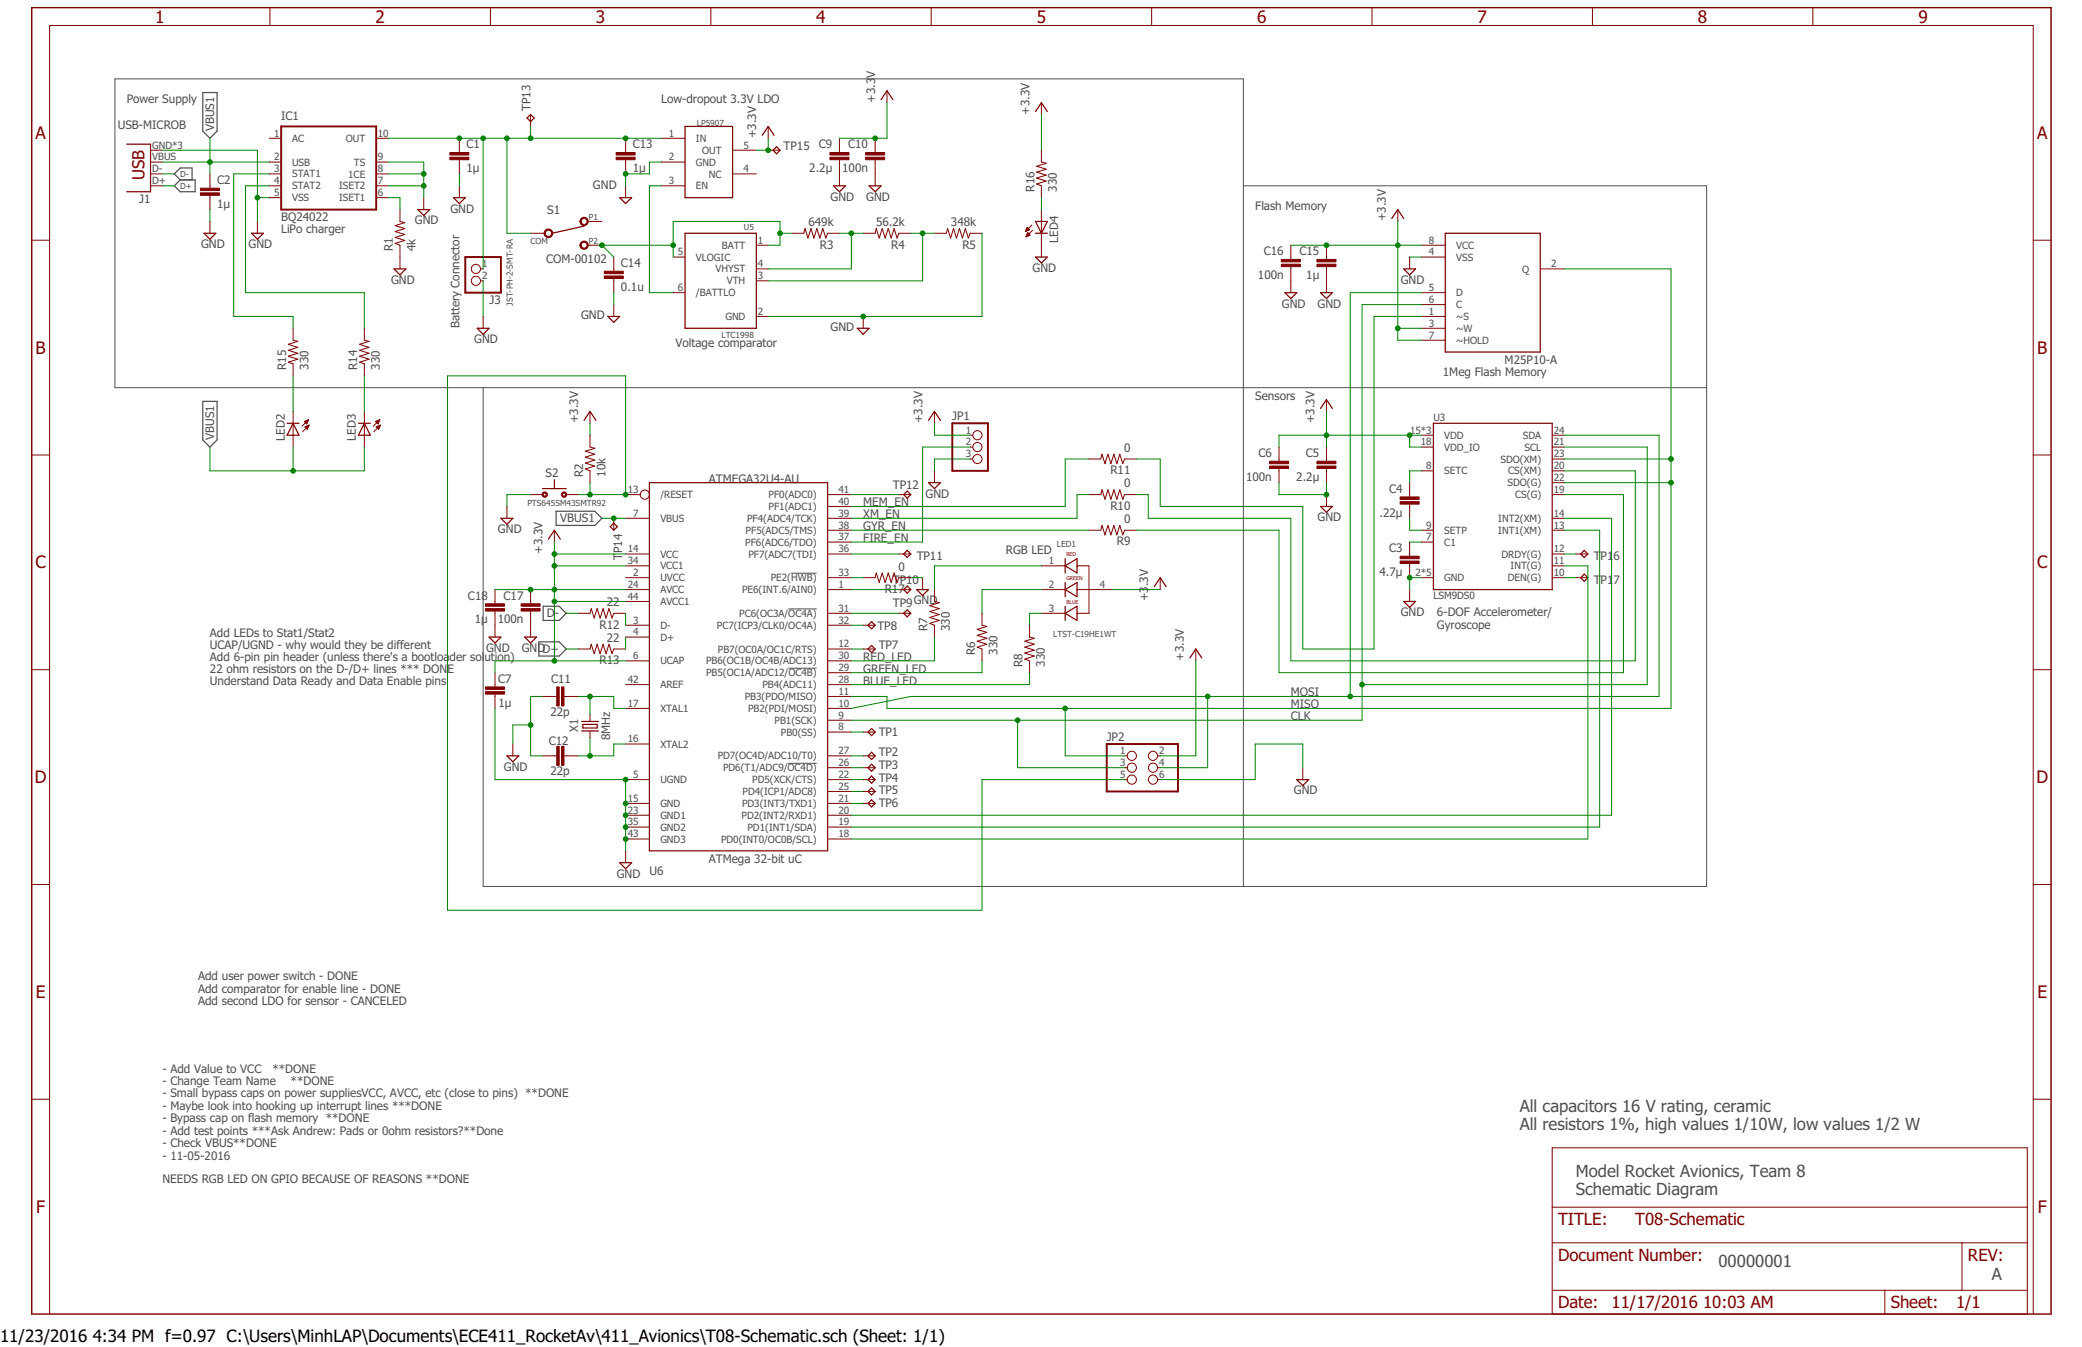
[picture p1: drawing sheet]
<svg xmlns="http://www.w3.org/2000/svg" width="432mm" height="279mm" viewBox="0 0 432 279" stroke-linecap="round" stroke-linejoin="round" font-family="sans-serif">
<path d="M257.9 38.5h96v145.4h-253.7v-103.5M353.9 80.4h-330.1v-64h234.1v167.5M164.1 118.9h5.3M163.5 126.3h5.9M163.5 138.6h5.9M163.3 158.3h6.1" fill="none" stroke="#505050" stroke-width=".21"/>
<path d="M42.1 19.2h2.9v8l-1.5 1.5-1.4-1.5zM37.4 37.3l-1.2-1.2 1.2-1.3h2.4v2.5M37.4 37.3h3.1v2.5h-3.1l-1.2-1.3zM42.1 83.2h2.9v8l-1.5 1.5-1.4-1.5zM115.3 106h8.1l1.4 1.5-1.4 1.5h-8.1zM111.8 133.1h4.2l1.4 1.5-1.4 1.5h-4.2zM112.6 125.8h3.4l1.4 1.4-1.4 1.5h-3.4z" fill="none" stroke="#505050" stroke-width=".25"/>
<g fill="none" stroke="#800000" stroke-width=".21">
<path d="M56 1.6v3.7M101.7 1.6v3.7M147.4 1.6v3.7M184 18.8v2.5M193.1 1.6v3.7M238.8 1.6v3.7M284.5 1.6v3.7M330.3 1.6v3.7M376 1.6v3.7M31.2 33.6h2.5M31.2 36.1h2.5M31.2 38.5h2.5"/>
<path d="M31.2 31.2h2.5M43.5 36.1v2.9M55.9 28.7h2.4M55.9 33.6h2.4M55.9 36.1h2.4M55.9 38.5h2.4M78 28.7h2.5M78 33.6h2.5M78 36.1h2.5M78 38.5h2.5M95.3 28.7v2.9M95.3 33.1v3"/>
<path d="M95.3 38.5v2.5M110 23.7v2.5M129.8 28.7v2.9M129.8 33.1v3M129.8 38.5v2.5M137.2 28.7h4.9M137.2 33.6h4.9M137.2 38.5h4.9M151.9 36.1h5M151.9 31.2h5M159.3 31.2h2.5M159.3 26.2v2.5"/>
<path d="M174.1 28.7v2.9M174.1 33.1v5.4M181.5 28.7v2.9M181.5 33.1v5.4M216 21.3v2.4M216 31.2v2.4l1 .3-2 .6 2 .6-2 .6 2 .6-2 .6 2 .6-2 .7 1 .3v2.5M6.6 49.8h3.7M43.5 40.5v3M43.5 45.9v2.5M53.4 45.9v2.5M55.9 41h2.4M78 41h2.5"/>
<path d="M83 43.5v2.4l.9 .3-1.9 .6 1.9 .6-1.9 .6 1.9 .6-1.9 .7 1.9 .6-1.9 .6 1 .4v4.9M87.9 41v2.5M99.7 55.8h.5M99.7 58.3h.5M110 48.4h3M121.9 50.9h2.9M121.9 45.9h2.9M127.3 53.3v3M127.3 57.8v2.9M139.6 53.3h2.5M156.9 50.9h2.4M156.9 55.8h2.4"/>
<path d="M156.9 58.3h2.4M164.3 48.4h2.4l.3-1 .6 2 .6-2 .6 2 .6-2 .6 2 .6-2 .7 2 .3-1h2.5M179 48.4h2.5l.2-1 .7 2 .6-2 .6 2 .6-2 .6 2 .6-2 .7 2 .3-1h2.5M193.8 48.4h2.5l.2-1 .6 2 .7-2 .6 2 .6-2 .6 2 .6-2 .6 2 .4-1h2.5M212.7 48h.1M212.7 47.9h.3M212.8 47.8h.5M212.8 47.6h.7M212.8 49h.2M212.9 47.5h.5M212.9 48.9h.4M212.9 47.4h.4"/>
<path d="M212.9 48.8h.6M213 47.3h.2M213 48.7h.6M213 47.2l-.3 .8M213 47.2l.5 .4M213 47.2h.1M213 48.6h.5M213.1 48.5h.2M213.1 48.3h.1M213.1 48.3l.5 .5-.8 .3zM213.5 47.6l-.8 .4M214 46.7l-1.3 1.3"/>
<path d="M214.1 47.8l-1.3 1.3M216 43.5v9.8M267.7 50.9v2.9M267.7 55.3v5.4M275.1 50.9v2.9M275.1 55.3v5.4M289.9 43.5v2.4M292.4 53.3v2.5M294.8 50.9h4.9M294.8 53.3h4.9M319.4 55.8h5M421.7 49.8h3.7"/>
<path d="M60.8 68.1v2.5l1 .2-2 .6 2 .7-2 .6 2 .6-2 .6 2 .6-2 .6 1 .4v2.5M75.6 68.1v2.5l.9 .2-1.9 .6 1.9 .7-1.9 .6 1.9 .6-1.9 .6 1.9 .6-1.9 .6 1 .4v2.5M100.2 65.6v2.5M127.3 63.2v2.4M139.6 60.7h2.5M156.9 65.6h2.4M179 65.6v2.5M294.8 65.6h4.9M294.8 63.2h4.9M294.8 60.7h4.9M294.8 68.1h4.9M294.8 70.6h4.9"/>
<path d="M6.6 94.4h3.7M60.8 85.3v7.4M63.1 87.5h.7M63.2 88.5l.9-.3-.4 .8zM63.2 87.6h.6M63.3 88.6h.6M63.4 88.5h.6M63.4 87.3h.5M63.4 87.7h.3M63.4 88.7h.5M63.5 87.8h.2M63.5 88.9h.3"/>
<path d="M63.6 87.9h.1M63.6 88.4h.4M63.6 87.2h.3M63.7 89h.1M63.9 87.1h.1M63.9 88.3h.2M64 87.1l-1.4 1.3M64 87.1l-.4 .8M64 87.1l-.9 .3 .5 .5M64.1 88.2l-1.3 1.3M75.6 85.3v7.4M77.9 87.5h.7"/>
<path d="M78 88.5l.9-.3-.4 .8zM78 87.6h.5M78.1 88.6h.6M78.1 88.5h.6M78.1 87.3h.6M78.1 87.7h.4M78.2 88.7h.5M78.3 87.8h.1M78.3 88.9h.3M78.4 87.9h.1M78.4 88.4h.4M78.4 87.2h.3"/>
<path d="M78.4 89h.1M78.7 88.3h.1M78.7 87.1h.1M78.8 87.1l-1.4 1.3M78.8 87.1l-.4 .8M78.8 87.1l-.9 .3 .5 .5M78.9 88.2l-1.4 1.3M122.4 85.3v2.5M122.4 90.3v2.4l1 .3-2 .6 2 .6-2 .6 2 .6-2 .7 2 .6-2 .6 1 .4v2.4M193.8 85.3v2.5M193.8 97.7v2.4M201.2 90.3h.5"/>
<path d="M201.2 92.7h.5M201.2 95.2h.5M225.8 95.2h2.5l.3-1 .6 2 .6-2 .6 2 .6-2 .6 2 .6-2 .7 2 .3-1h2.5M265.3 92.7v3M265.3 97.2v2.9M275.1 82.9v2.4M275.1 92.7v3M275.1 97.2v2.9M294.8 97.7h2.5M294.8 90.3h2.5M294.8 92.7h2.5M321.9 97.7h2.5"/>
<path d="M321.9 90.3h2.5M321.9 92.7h2.5M321.9 95.2h2.5M421.7 94.4h3.7M105.1 105.1v2.4M110 102.6h2.5M115 110v2.4M117.4 102.6h2.5M127.3 107.5v2.5M129.8 119.8h4.9M129.8 117.4h4.9M129.8 114.9h4.9"/>
<path d="M129.8 107.5h4.9M129.8 102.6h3M171.6 119.8h5M171.6 112.4h5M171.6 110h5M171.6 114.9h5M171.6 107.5h5M171.6 102.6h5M171.6 105.1h5M179 119.8h2.5l.2-.9 .7 1.9 .6-1.9 .6 1.9 .6-1.9 .6 1.9 .6-1.9 .7 1.9 .3-1h2.5M186.4 114.9h2.5M186.4 102.6h2.5"/>
<path d="M191.3 119.8v2.5M216 117.4h4.9M223.4 117.4h2.4v9.8h-2.4M225.8 110h2.5l.3-1 .6 2 .6-2 .6 2 .6-2 .6 2 .6-2 .7 2 .3-1h2.5M225.8 102.6h2.5l.3-1 .6 2 .6-2 .6 2 .6-2 .6 2 .6-2 .7 2 .3-1h2.5M240.6 119.8v2.5M275.1 102.6v2.5M292.4 100.1v3M292.4 104.6v2.9M292.4 112.4v3M292.4 116.9v2.9M294.8 119.8h2.5"/>
<path d="M294.8 112.4h2.5M294.8 110h2.5M321.9 119.8h2.5M321.9 110h2.5M321.9 117.4h2.5M321.9 114.9h2.5M321.9 107.5h2.5M321.9 102.6h2.5M321.9 100.1h2.5M326.8 119.8h2.5M326.8 114.9h2.5M6.6 138.9h3.7"/>
<path d="M102.7 122.3v2.9M102.7 126.7v5.4M102.7 139.5v3M110 122.3v2.9M110 126.7v5.4M119.9 127.2h2.5l.2-1 .6 2 .6-2 .7 2 .6-2 .6 2 .6-2 .6 2 .4-1h2.5M119.9 134.6h2.5l.2-1 .6 2 .6-2 .7 2 .6-2 .6 2 .6-2 .6 2 .4-1h2.5M129.8 129.7h4.9M129.8 122.3h4.9M129.8 137.1h4.9M129.8 132.1h4.9M129.8 124.8h4.9"/>
<path d="M171.6 129.7h5M171.6 122.3h5M171.6 127.2h5M171.6 137.1h5M171.6 139.5h5M171.6 134.6h5M179 129.7h2.5M179 134.6h2.5M186.4 122.3h2.5M186.4 127.2h2.5M193.8 122.3v2.5l1 .2-2 .6 2 .6-2 .7 2 .6-2 .6 2 .6-2 .6 1 .4v2.4M203.7 127.2v2.5l1 .2-2 .7 2 .6-2 .6 2 .6-2 .6 2 .6-2 .6 1 .4v2.5"/>
<path d="M213.5 129.7v2.4l1 .3-2 .6 2 .6-2 .6 2 .7-2 .6 2 .6-2 .6 1 .4v2.4M216 122.3h4.9M216 127.2h4.9M223.4 122.3h7.4M248 134.6v2.5M292.4 122.3v2.5M421.7 138.9h3.7M102.7 144v2.9M106.4 154.3v2.5M112.5 144.5h3M112.5 156.8h3M116.9 144.5h3"/>
<path d="M116.9 156.8h3M122.4 148.2v1.4M122.4 151.6v1.5M129.8 154.3h4.9M129.8 146.9h4.9M129.8 142h4.9M171.6 146.9h5M171.6 144.5h5M171.6 149.4h5M171.6 151.8h5M171.6 156.8h5M171.6 159.2h5"/>
<path d="M171.6 142h5M179 151.8h2.5M179 156.8h2.5M179 159.2h2.5M233.2 156.8h.6M233.2 159.2h.6M240.1 156.8h.5M240.1 159.2h.5M270.2 159.2v2.5M129.8 176.5v2.4M129.8 166.6h4.9M129.8 161.7h4.9"/>
<path d="M129.8 169.1h4.9M129.8 171.6h4.9M129.8 174h4.9M171.6 166.6h5M171.6 161.7h5M171.6 164.2h5M171.6 169.1h5M171.6 171.6h5M171.6 174h5M179 166.6h2.5M179 161.7h2.5M179 164.2h2.5"/>
<path d="M233.2 161.7h.6M240.1 161.7h.5M6.6 183.5h3.7M421.7 183.5h3.7M6.6 228h3.7M321.9 238.1h98.6v34.5h-98.6zM421.7 228h3.7M321.9 257.8h98.6M321.9 250.4h98.6M406.9 257.8v9.8M10.3 272.6v-267.3h411.4v267.3M321.9 267.6h98.6"/>
<path d="M390.9 267.6v5"/>
<circle cx="98.7" cy="55.8" r=".95"/>
<circle cx="98.7" cy="58.3" r=".95"/>
<circle cx="202.7" cy="90.3" r=".95"/>
<circle cx="202.7" cy="92.7" r=".95"/>
<circle cx="202.7" cy="95.2" r=".95"/>
<circle cx="133.7" cy="102.6" r=".95"/>
<circle cx="234.7" cy="156.8" r=".95"/>
<circle cx="234.7" cy="159.2" r=".95"/>
<circle cx="239.1" cy="159.2" r=".95"/>
<circle cx="239.1" cy="156.8" r=".95"/>
<circle cx="234.7" cy="161.7" r=".95"/>
<circle cx="239.1" cy="161.7" r=".95"/>
</g>
<path d="M58.3 26.2h19.7v17.3h-19.7zM96.5 53.3h7.4v7.4h-7.4zM197.5 87.8h7.4v9.9h-7.4zM229.5 154.3h14.8v9.9h-14.8z" fill="none" stroke="#800000" stroke-width=".4"/>
<g fill="#800000" stroke="#800000" stroke-width=".21">
<path d="M93.3 32.6h3.9v.5h-3.9z"/>
<path d="M93.3 31.6h3.9v.6h-3.9z"/>
<path d="M41.6 40h3.9v.5h-3.9z"/>
<path d="M41.6 39h3.9v.5h-3.9z"/>
<path d="M290.4 115.4h3.9v.5h-3.9z"/>
<path d="M290.4 116.4h3.9v.5h-3.9z"/>
<path d="M290.4 103.1h3.9v.5h-3.9z"/>
<path d="M290.4 104.1h3.9v.5h-3.9z"/>
<path d="M273.1 96.7h4v.5h-4z"/>
<path d="M273.1 95.7h4v.5h-4z"/>
<path d="M263.3 96.7h3.9v.5h-3.9z"/>
<path d="M263.3 95.7h3.9v.5h-3.9z"/>
<path d="M172.1 32.6h4v.5h-4z"/>
<path d="M172.1 31.6h4v.6h-4z"/>
<path d="M179.5 32.6h4v.5h-4z"/>
<path d="M179.5 31.6h4v.6h-4z"/>
<path d="M100.7 143.5h3.9v.5h-3.9z"/>
<path d="M100.7 142.5h3.9v.5h-3.9z"/>
<path d="M115.5 142.5h.5v3.9h-.5z"/>
<path d="M116.5 142.5h.5v3.9h-.5z"/>
<path d="M115.5 154.8h.5v3.9h-.5z"/>
<path d="M116.5 154.8h.5v3.9h-.5z"/>
<path d="M127.8 32.6h3.9v.5h-3.9z"/>
<path d="M127.8 31.6h3.9v.6h-3.9z"/>
<path d="M125.3 57.3h4v.5h-4z"/>
<path d="M125.3 56.3h4v.5h-4z"/>
<path d="M273.1 54.8h4v.5h-4z"/>
<path d="M273.1 53.8h4v.5h-4z"/>
<path d="M265.7 54.8h4v.5h-4z"/>
<path d="M265.7 53.8h4v.5h-4z"/>
<path d="M108.1 126.2h3.9v.5h-3.9z"/>
<path d="M108.1 125.2h3.9v.6h-3.9z"/>
<path d="M100.7 126.2h3.9v.5h-3.9z"/>
<path d="M100.7 125.2h3.9v.6h-3.9z"/>
</g>
<g fill="none" stroke="#800000" stroke-width=".25">
<path d="M26.3 29.9h4.9v9.9h-4.9M109.3 24.5l.7-.8 .8 .8-.8 .7zM142.1 26.2h9.8v14.8h-9.8zM158.1 28.1l1.2-1.9 1.2 1.9M161.1 30.4l.7 .8-.7 .7-.8-.7zM172.9 38.5h2.4l-1.2 1.3zM180.3 38.5h2.4l-1.2 1.3zM182.7 20.7l1.3-1.9 1.2 1.9M214.8 23.1l1.2-1.8 1.2 1.8M42.3 48.4h2.5l-1.3 1.2zM52.2 48.4h2.4l-1.2 1.2zM81.7 55.8h2.5l-1.2 1.2z"/>
<path d="M86.7 43.5h2.4l-1.2 1.2zM94 41h2.5l-1.2 1.2zM121.1 46.9l-6.6 1.5M128.5 41h2.5l-1.2 1.2zM142.1 48.4h14.8v19.7h-14.8zM214.8 48.4h2.4M214.8 45.9h2.4l-1.2 2.5zM214.8 53.3h2.4l-1.2 1.2zM288.6 45.3l1.3-1.8 1.2 1.8M291.1 55.8h2.5l-1.2 1.2zM299.7 48.4h19.7v24.6h-19.7zM99 68.1h2.4l-1.2 1.2z"/>
<path d="M126.1 65.6h2.4l-1.2 1.3zM177.8 68.1h2.5l-1.3 1.2zM266.5 60.7h2.4l-1.2 1.2zM273.9 60.7h2.4l-1.2 1.2zM59.5 87.8h2.5M60.8 87.8l1.2 2.5h-2.5zM74.3 87.8h2.5M75.6 87.8l1.2 2.5h-2.5zM115 99.5v1.8M121.1 87.2l1.3-1.9 1.2 1.9M192.6 87.2l1.2-1.9 1.3 1.9M273.9 84.7l1.2-1.8 1.2 1.8"/>
<path d="M297.3 87.8h24.6v34.5h-24.6zM103.9 107.5h2.5l-1.3 1.3zM112.5 101.3h4.9M113.7 111.8l1.3-1.8 1.2 1.8M126.6 109.2l.7-.7 .7 .7-.7 .8zM134.7 100.1h36.9v76.4h-36.9zM188.2 114.2l.7 .7-.7 .7-.8-.7zM188.2 101.9l.7 .7-.7 .7-.8-.7zM192.6 100.1h2.5l-1.3 1.2zM220.9 117.4l2.5-1.5v3zM220.9 115.9v3M273.9 105.1h2.4l-1.2 1.2z"/>
<path d="M327.8 114.9l.8-.7 .7 .7-.7 .7zM327.8 119.8l.8-.7 .7 .7-.7 .8zM101.4 132.1h2.5l-1.2 1.3zM108.8 132.1h2.5l-1.3 1.3zM180.8 133.9l.7 .7-.7 .8-.8-.8zM180.8 128.9l.7 .8-.7 .7-.8-.7zM187.4 127.2l.8-.7 .7 .7-.7 .8zM187.4 122.3l.8-.7 .7 .7-.7 .7zM190.1 122.3h2.5l-1.3 1.2zM220.9 122.3l2.5-1.5v3zM220.9 127.2l2.5-1.4v2.9zM220.9 120.8v3"/>
<path d="M220.9 125.8v2.9M239.4 121.7l1.2-1.9 1.3 1.9M246.8 136.5l1.2-1.9 1.2 1.9M291.1 124.8h2.5l-1.2 1.2zM105.1 156.8h2.5l-1.2 1.2zM120.6 151.6h3.5M120.6 149.6h3.5M120.9 150.3h2.9v.7h-2.9zM180 159.2l.8-.7 .7 .7-.7 .8zM180.8 151.1l.7 .7-.7 .8-.8-.8zM180.8 156l.7 .8-.7 .7-.8-.7zM128.5 178.9h2.5l-1.2 1.3z"/>
<path d="M180.8 161l.7 .7-.7 .8-.8-.8zM180.8 163.4l.7 .8-.7 .7-.8-.7zM180.8 165.9l.7 .7-.7 .8-.8-.8zM268.9 161.7h2.5l-1.2 1.2z"/>
</g>
<path d="M6.6 1.6h418.8v271h-418.8z" fill="none" stroke="#800000" stroke-width=".3"/>
<g fill="#800000" stroke="#800000" stroke-width=".21">
<path d="M116.6 102.2a.56 .56 0 0 1 .9 .1 .56 .56 0 0 1-.4 .8 .56 .56 0 0 1-.7-.5h.3a.31 .31 0 0 1 .4-.3 .31 .31 0 0 1 .1 .5 .31 .31 0 0 1-.5-.1v-.1h-.3z" fill-rule="evenodd"/>
<path d="M112.6 102.2a.56 .56 0 0 1 .9 .1 .56 .56 0 0 1-.4 .8 .56 .56 0 0 1-.7-.5h.3a.31 .31 0 0 1 .4-.3 .31 .31 0 0 1 .1 .5 .31 .31 0 0 1-.5-.1v-.1h-.3z" fill-rule="evenodd"/>
<path d="M120.5 45.4a.86 .86 0 0 1 1.3 .1 .86 .86 0 0 1-.4 1.3 .86 .86 0 0 1-1.1-.9h.2a.62 .62 0 0 1 .9-.6 .62 .62 0 0 1 .2 1 .62 .62 0 0 1-1-.2l-.1-.2h-.2z" fill-rule="evenodd"/>
<path d="M120.5 50.3a.86 .86 0 0 1 1.3 .1 .86 .86 0 0 1-.4 1.3 .86 .86 0 0 1-1.1-.8h.2a.62 .62 0 0 1 .9-.7 .62 .62 0 0 1 .2 1.1 .62 .62 0 0 1-1-.2l-.1-.2h-.2z" fill-rule="evenodd"/>
<path d="M113 47.9a.9 .9 0 0 1 1.5 0 .9 .9 0 0 1-.5 1.3 .9 .9 0 0 1-1.2-.8h.3a.66 .66 0 0 1 1-.6 .66 .66 0 0 1 .1 1.1 .66 .66 0 0 1-1.1-.3v-.2h-.3z" fill-rule="evenodd"/>
</g>
<g fill="none" stroke="#008000" stroke-width=".21">
<path d="M33.7 31.2h19.7v14.7M33.7 36.1h2.5M33.7 33.6h22.2M33.7 38.5h2.5M43.5 28.7v7.4M55.9 36.1h-7.4v29.5h12.3v2.5M55.9 38.5h-5v22.2h24.7v7.4M80.5 36.1h7.4M80.5 33.6h7.4v7.4M80.5 38.5h7.4M80.5 28.7h56.7M95.3 36.1v2.4"/>
<path d="M100.2 28.7v27.1M105.1 28.7v19.7h4.9M110 26.2v2.5M137.2 33.6h-2.5v2.5h-4.9v2.4M137.2 38.5h-2.5v22.2h4.9M159.3 28.7v2.5h-2.4M184 21.3v7.4h-9.9M216 23.7v7.5M43.5 43.5v2.4M53.4 41h2.5M80.5 41h2.5v2.5M100.2 58.3v7.3"/>
<path d="M139.6 50.9h-14.8l2.5 2.4M159.3 50.9h2.5v-5h-22.2v7.4M161.8 48.4h2.5M174.1 48.4h4.9M176.6 48.4v7.4h-17.3M188.9 48.4h4.9M191.3 48.4v9.9h-32M203.7 48.4v17.2h-44.4M216 41v2.5M267.7 50.9h27.1M289.9 45.9v24.7h4.9M292.4 53.3h2.4"/>
<path d="M324.4 55.8h22.2v91.1h-162.6v-2.4h-7.4M60.8 78v7.3M75.6 78v7.3M127.3 60.7v2.5M289.9 68.1h4.9M294.8 65.6h-9.8v69h-14.8v-29.5h-29.6v-9.9h-4.9M294.8 63.2h-12.3v86.2h-105.9M294.8 60.7h-14.8v83.8M43.5 92.7v5h32.1v-5M60.8 92.7v5M122.4 87.8v2.5M193.8 87.8v2.5h7.4"/>
<path d="M201.2 95.2h-7.4v2.5M201.2 92.7h-9.9v19.7h-14.7M225.8 95.2h-4.9v9.9h-44.3M275.1 85.3v7.4M292.4 90.3v2.4h2.4M294.8 97.7h-2.4v2.4M294.8 90.3h-29.5v2.4M324.4 97.7h14.8v39.4h-71.5v-29.6h-29.6v-4.9h-2.4M324.4 90.3h19.7v54.2h-155.2l-12.3 2.4M324.4 95.2h22.2M324.4 92.7h17.2v49.3h-59.1M110 102.6h-4.9v2.5"/>
<path d="M115 112.4v24.7M115 114.9h14.8M115 117.4h14.8M119.9 102.6h9.9v-24.6h-37v110.8h110.9v-27.1h29.5M122.4 100.1v2.5M124.8 107.5h5M176.6 119.8h2.4M176.6 102.6h9.8M176.6 110h49.2M176.6 114.9h9.8M188.9 119.8h2.4M216 117.4h-22.2v4.9"/>
<path d="M225.8 102.6h-2.4v4.9h-46.8M265.3 100.1v2.5h9.8v-2.5M292.4 107.5v2.5h2.4M292.4 112.4h2.4M294.8 119.8h-2.4v2.5M324.4 119.8h2.4M324.4 102.6h12.3v36.9h-71.4v-29.5h-29.6M324.4 100.1h22.2M324.4 107.5h9.8v61.6h-157.6M324.4 110h7.4v61.6h-155.2M324.4 114.9h2.4M324.4 117.4h4.9v56.6h-152.7"/>
<path d="M102.7 122.3h27.1M115 124.8h14.8M117.4 134.6h2.5M117.4 127.2h2.5M129.8 137.1h-27.1v2.4M129.8 127.2v2.5M129.8 132.1v2.5M176.6 134.6h2.4M176.6 122.3h9.8M176.6 127.2h9.8M176.6 129.7h2.4M193.8 132.1v5h-17.2"/>
<path d="M203.7 137.1v2.4h-27.1M213.5 139.5v2.5h-36.9M216 122.3h-12.3v4.9M216 127.2h-2.5v2.5M230.8 122.3h9.8M248 137.1v19.7h-7.4M102.7 146.9v14.8h27.1v14.8M110 150.4h-3.6v3.9M112.5 144.5h-2.5v12.3h2.5M119.9 144.5h7.4v2.4h2.5M122.4 144.5v3.7M122.4 153.1v3.7"/>
<path d="M129.8 154.3h-2.5v2.5h-7.4M176.6 156.8h2.4M176.6 159.2h2.4M176.6 151.8h2.4M211.1 149.4v9.8h22.1M220.9 146.9v9.9h12.3M250.5 144.5v14.7h-9.9M270.2 159.2v-4.9h-9.9v7.4h-19.7M176.6 161.7h2.4M176.6 164.2h2.4M176.6 166.6h2.4"/>
</g>
<g fill="#008000" stroke="#008000" stroke-width=".21">
<circle cx="53.4" cy="41" r=".49"/>
<circle cx="87.9" cy="36.1" r=".49"/>
<circle cx="87.9" cy="38.5" r=".49"/>
<circle cx="292.4" cy="119.8" r=".49"/>
<circle cx="275.1" cy="102.6" r=".49"/>
<circle cx="129.8" cy="166.6" r=".49"/>
<circle cx="129.8" cy="169.1" r=".49"/>
<circle cx="129.8" cy="171.6" r=".49"/>
<circle cx="129.8" cy="161.7" r=".49"/>
<circle cx="129.8" cy="174" r=".49"/>
<circle cx="110" cy="150.4" r=".49"/>
<circle cx="179" cy="65.6" r=".49"/>
<circle cx="129.8" cy="36.1" r=".49"/>
<circle cx="282.5" cy="142" r=".49"/>
<circle cx="211.1" cy="149.4" r=".49"/>
<circle cx="346.6" cy="95.2" r=".49"/>
<circle cx="346.6" cy="100.1" r=".49"/>
<circle cx="220.9" cy="146.9" r=".49"/>
<circle cx="280" cy="144.5" r=".49"/>
<circle cx="250.5" cy="144.5" r=".49"/>
<circle cx="181.5" cy="28.7" r=".49"/>
<circle cx="159.3" cy="31.2" r=".49"/>
<circle cx="292.4" cy="90.3" r=".49"/>
<circle cx="275.1" cy="90.3" r=".49"/>
<circle cx="289.9" cy="68.1" r=".49"/>
<circle cx="289.9" cy="50.9" r=".49"/>
<circle cx="275.1" cy="50.9" r=".49"/>
<circle cx="115" cy="114.9" r=".49"/>
<circle cx="115" cy="117.4" r=".49"/>
<circle cx="115" cy="137.1" r=".49"/>
<circle cx="115" cy="122.3" r=".49"/>
<circle cx="115" cy="124.8" r=".49"/>
<circle cx="110" cy="122.3" r=".49"/>
<circle cx="127.3" cy="107.5" r=".49"/>
<circle cx="43.5" cy="33.6" r=".49"/>
<circle cx="60.8" cy="97.7" r=".49"/>
<circle cx="122.4" cy="144.5" r=".49"/>
<circle cx="122.4" cy="156.8" r=".49"/>
<circle cx="95.3" cy="28.7" r=".49"/>
<circle cx="100.2" cy="28.7" r=".49"/>
<circle cx="105.1" cy="28.7" r=".49"/>
<circle cx="129.8" cy="28.7" r=".49"/>
<circle cx="110" cy="28.7" r=".49"/>
<circle cx="176.6" cy="48.4" r=".49"/>
<circle cx="191.3" cy="48.4" r=".49"/>
<circle cx="161.8" cy="48.4" r=".49"/>
<circle cx="124.8" cy="50.9" r=".49"/>
<circle cx="139.6" cy="50.9" r=".49"/>
<circle cx="122.4" cy="102.6" r=".49"/>
<circle cx="129.8" cy="102.6" r=".49"/>
</g>
<g font-size="3.6" fill="#800000">
<text x="32.2" y="4.7">1</text>
<text x="77.9" y="4.7">2</text>
<text x="123.6" y="4.7">3</text>
<text x="169.3" y="4.7">4</text>
<text x="215" y="4.7">5</text>
<text x="260.7" y="4.7">6</text>
<text x="306.4" y="4.7">7</text>
<text x="352.1" y="4.7">8</text>
<text x="397.9" y="4.7">9</text>
<text x="7.4" y="28.8">A</text>
<text x="422.5" y="28.8">A</text>
<text x="7.4" y="73.4">B</text>
<text x="422.5" y="73.4">B</text>
<text x="7.4" y="117.9">C</text>
<text x="422.5" y="117.9">C</text>
<text x="7.2" y="162.5">D</text>
<text x="422.3" y="162.5">D</text>
<text x="7.4" y="207">E</text>
<text x="422.5" y="207">E</text>
<text x="7.5" y="251.6">F</text>
<text x="422.6" y="251.6">F</text>
</g>
<g font-size="3.5" fill="#800000">
<text x="30" y="37.4" transform="rotate(-90 30 37.4)">USB</text>
<text x="323.1" y="254.1">TITLE:</text>
<text x="339.2" y="254.1">T08-Schematic</text>
<text x="323.1" y="261.5">Document Number:</text>
<text x="408.1" y="261.5">REV:</text>
<text x="323.1" y="271.3">Date:</text>
<text x="334.2" y="271.3">11/17/2016</text>
<text x="353.2" y="271.3">10:03 AM</text>
<text x="392.1" y="271.3">Sheet:</text>
<text x="405.7" y="271.3">1/1</text>
</g>
<g font-size="3.5" fill="#505050">
<text x="315.2" y="230.7">All capacitors 16 V rating, ceramic</text>
<text x="315.2" y="234.4">All resistors 1%, high values 1/10W, low values 1/2 W</text>
<text x="326.8" y="244.2">Model Rocket Avionics, Team 8</text>
<text x="326.8" y="247.9">Schematic Diagram</text>
<text x="356.4" y="262.7">00000001</text>
<text x="413.1" y="265.4">A</text>
</g>
<g font-size="3.5">
<text x="0" y="278.4">11/23/2016</text>
<text x="19.2" y="278.4">4:34 PM f=0.97 C:\Users\MinhLAP\Documents\ECE411_RocketAv\411_Avionics\T08-Schematic.sch (Sheet: 1/1)</text>
</g>
<g font-size="2.4" fill="#505050">
<text x="181.5" y="16.1" transform="rotate(-90 181.5 16.1)">V</text>
<text x="26.3" y="21.3">Power Supply</text>
<text x="110.1" y="23" transform="rotate(-90 110.1 23)">TP13</text>
<text x="137.2" y="21.3">Low-dropout 3.3V LDO</text>
<text x="181.5" y="21.3" transform="rotate(-90 181.5 21.3)">+3.3</text>
<text x="213.5" y="23.8" transform="rotate(-90 213.5 23.8)">+3.3V</text>
<text x="24.4" y="26.7">USB-MICROB</text>
<text x="44.4" y="27.2" transform="rotate(-90 44.4 27.2)">VBUS1</text>
<text x="58.3" y="25">IC1</text>
<text x="156.9" y="28.7" transform="rotate(-90 156.9 28.7)">+3.3V</text>
<text x="96.7" y="35.7">1µ</text>
<text x="96.7" y="30.8">C1</text>
<text x="131.2" y="35.7">1µ</text>
<text x="131.2" y="30.8">C13</text>
<text x="162.5" y="31.1">TP15</text>
<text x="167.8" y="35.7">2.2µ</text>
<text x="169.8" y="30.8">C9</text>
<text x="174.7" y="35.7">100n</text>
<text x="175.9" y="30.8">C10</text>
<text x="45" y="38.2">C2</text>
<text x="123" y="39.2">GND</text>
<text x="172.3" y="41.6">GND</text>
<text x="179.6" y="41.6">GND</text>
<text x="214.5" y="39.8" transform="rotate(-90 214.5 39.8)">R16</text>
<text x="219.2" y="39.8" transform="rotate(-90 219.2 39.8)">330</text>
<text x="28.9" y="42.1">J1</text>
<text x="45" y="43.1">1µ</text>
<text x="58.3" y="45.9">BQ24022</text>
<text x="86" y="46.5">GND</text>
<text x="93.4" y="44.1">GND</text>
<text x="113.5" y="44.5">S1</text>
<text x="167.7" y="46.9">649k</text>
<text x="181.7" y="46.9">56.2k</text>
<text x="197.2" y="46.9">348k</text>
<text x="260.3" y="43.5">Flash Memory</text>
<text x="287.4" y="45.9" transform="rotate(-90 287.4 45.9)">+3.3V</text>
<text x="41.7" y="51.5">GND</text>
<text x="51.5" y="51.5">GND</text>
<text x="58.3" y="48.4">LiPo charger</text>
<text x="81.5" y="52.1" transform="rotate(-90 81.5 52.1)">R1</text>
<text x="86.2" y="52.1" transform="rotate(-90 86.2 52.1)">4k</text>
<text x="170" y="51.6">R3</text>
<text x="184.8" y="51.6">R4</text>
<text x="199.6" y="51.6">R5</text>
<text x="219.4" y="50.4" transform="rotate(-90 219.4 50.4)">LED4</text>
<text x="262.1" y="53">C16</text>
<text x="269.5" y="53">C15</text>
<text x="81.1" y="58.9">GND</text>
<text x="113.3" y="54.6">COM-00102</text>
<text x="128.8" y="55.4">C14</text>
<text x="214.1" y="56.4">GND</text>
<text x="260.9" y="57.9">100n</text>
<text x="270.9" y="57.9">1µ</text>
<text x="290.5" y="58.9">GND</text>
<text x="101.5" y="63">J3</text>
<text x="128.8" y="60.3">0.1u</text>
<text x="265.9" y="63.8">GND</text>
<text x="273.3" y="63.8">GND</text>
<text x="95.3" y="68.1" transform="rotate(-90 95.3 68.1)">Battery Connector</text>
<text x="98.3" y="71.2">GND</text>
<text x="120.5" y="66.3">GND</text>
<text x="172.3" y="68.7">GND</text>
<text x="59.3" y="76.7" transform="rotate(-90 59.3 76.7)">R15</text>
<text x="64" y="76.7" transform="rotate(-90 64 76.7)">330</text>
<text x="74.1" y="76.7" transform="rotate(-90 74.1 76.7)">R14</text>
<text x="78.8" y="76.7" transform="rotate(-90 78.8 76.7)">330</text>
<text x="140.1" y="72">Voltage comparator</text>
<text x="299.3" y="78">1Meg Flash Memory</text>
<text x="312.1" y="75.5">M25P10-A</text>
<text x="260.3" y="82.9">Sensors</text>
<text x="119.9" y="87.8" transform="rotate(-90 119.9 87.8)">+3.3V</text>
<text x="191.3" y="87.8" transform="rotate(-90 191.3 87.8)">+3.3V</text>
<text x="197.5" y="87.2">JP1</text>
<text x="272.6" y="87.8" transform="rotate(-90 272.6 87.8)">+3.3V</text>
<text x="44.4" y="91.3" transform="rotate(-90 44.4 91.3)">VBUS1</text>
<text x="59" y="91.4" transform="rotate(-90 59 91.4)">LED2</text>
<text x="73.8" y="91.4" transform="rotate(-90 73.8 91.4)">LED3</text>
<text x="233.1" y="93.7">0</text>
<text x="261" y="94.8">C6</text>
<text x="270.8" y="94.8">C5</text>
<text x="113.1" y="98.9">S2</text>
<text x="120.9" y="98.9" transform="rotate(-90 120.9 98.9)">R2</text>
<text x="125.6" y="98.9" transform="rotate(-90 125.6 98.9)">10k</text>
<text x="147" y="100.1">ATMEGA32U4-AU</text>
<text x="185.2" y="101.4">TP12</text>
<text x="230.3" y="98.4">R11</text>
<text x="233.1" y="101.1">0</text>
<text x="258.4" y="99.8">100n</text>
<text x="268.8" y="99.8">2.2µ</text>
<text x="179" y="105.1">MEM_EN</text>
<text x="179" y="107.5">XM_EN</text>
<text x="192" y="103.2">GND</text>
<text x="230.3" y="105.8">R10</text>
<text x="286.1" y="107.1">.22µ</text>
<text x="288.1" y="102.2">C4</text>
<text x="103.3" y="110.6">GND</text>
<text x="116.2" y="108.4">VBUS1</text>
<text x="179" y="110">GYR_EN</text>
<text x="179" y="112.4">FIRE_EN</text>
<text x="231.6" y="113.1">R9</text>
<text x="233.1" y="108.5">0</text>
<text x="273.3" y="108.1">GND</text>
<text x="112.5" y="114.9" transform="rotate(-90 112.5 114.9)">+3.3V</text>
<text x="129" y="116.1" transform="rotate(-90 129 116.1)">T</text>
<text x="129" y="114.7" transform="rotate(-90 129 114.7)">P14</text>
<text x="186.3" y="118.3">0</text>
<text x="190.1" y="116.1">TP11</text>
<text x="208.6" y="114.9">RGB LED</text>
<text x="286.1" y="119.5">4.7µ</text>
<text x="288.1" y="114.5">C3</text>
<text x="330.5" y="116.1">T</text>
<text x="332" y="116.1">P1</text>
<text x="334.6" y="116.1">6</text>
<text x="97.1" y="124.4">C18</text>
<text x="104.4" y="124.4">C17</text>
<text x="125.9" y="125.7">22</text>
<text x="183.5" y="123">R17</text>
<text x="185.2" y="126">TP9</text>
<text x="185.2" y="121.1">TP10</text>
<text x="189.5" y="125.4">GND</text>
<text x="238.2" y="124.8" transform="rotate(-90 238.2 124.8)">+3</text>
<text x="238.2" y="121.6" transform="rotate(-90 238.2 121.6)">.3V</text>
<text x="330.5" y="121.1">T</text>
<text x="332" y="121.1">P1</text>
<text x="334.6" y="121.1">7</text>
<text x="98.5" y="129.3">1µ</text>
<text x="103.2" y="129.3">100n</text>
<text x="113.4" y="128.1">D</text>
<text x="115.1" y="128.1">-</text>
<text x="124.4" y="130.4">R12</text>
<text x="182" y="130.7">TP8</text>
<text x="192.4" y="130.9" transform="rotate(-90 192.4 130.9)">R7</text>
<text x="197" y="130.9" transform="rotate(-90 197 130.9)">330</text>
<text x="290.5" y="127.8">GND</text>
<text x="298" y="127.8">6-DOF Accelerometer/</text>
<text x="298" y="130.4">Gyroscope</text>
<text x="43.5" y="134.6">UCAP/UGND - why would they be different</text>
<text x="43.5" y="132.1">Add LEDs to Stat1/Stat2</text>
<text x="43.5" y="137.1">Add 6-pin pin header (unless there's a bootloa</text>
<text x="93.2" y="137.1">der sol</text>
<text x="100.5" y="137.1">uti</text>
<text x="100.8" y="135.2">GND</text>
<text x="103.2" y="137.1">on)</text>
<text x="108.2" y="135.2">GNDD+</text>
<text x="124.4" y="137.8">R13</text>
<text x="125.9" y="133.1">22</text>
<text x="179" y="137.1">RED_LED</text>
<text x="182.2" y="134.6">TP7</text>
<text x="202.2" y="135.8" transform="rotate(-90 202.2 135.8)">R6</text>
<text x="206.9" y="135.8" transform="rotate(-90 206.9 135.8)">330</text>
<text x="245.5" y="137.1" transform="rotate(-90 245.5 137.1)">+3.3V</text>
<text x="43.5" y="142">Understand Data Ready and Data Enable pins</text>
<text x="43.5" y="139.5">22 ohm resistors on the D-/D+ lines *** DONE</text>
<text x="103.3" y="141.6">C7</text>
<text x="114.3" y="141.6">C11</text>
<text x="179" y="139.5">GREEN_LED</text>
<text x="179" y="142">BLUE_LED</text>
<text x="212.1" y="138.3" transform="rotate(-90 212.1 138.3)">R8</text>
<text x="216.7" y="138.3" transform="rotate(-90 216.7 138.3)">330</text>
<text x="103.4" y="146.6">1µ</text>
<text x="114.2" y="148.5">22p</text>
<text x="267.7" y="149.4">CLK</text>
<text x="267.7" y="146.9">MISO</text>
<text x="267.7" y="144.5">MOSI</text>
<text x="113.8" y="154.4">C12</text>
<text x="119.9" y="151.9" transform="rotate(-90 119.9 151.9)">X1</text>
<text x="126.6" y="153.6" transform="rotate(-90 126.6 153.6)">8MHz</text>
<text x="182.2" y="152.6">TP1</text>
<text x="229.5" y="153.7">JP2</text>
<text x="104.5" y="159.9">GND</text>
<text x="114.2" y="160.8">22p</text>
<text x="182.2" y="156.8">TP2</text>
<text x="182.2" y="159.5">TP3</text>
<text x="182.2" y="162.2">TP4</text>
<text x="182.2" y="164.7">TP5</text>
<text x="182.2" y="167.4">TP6</text>
<text x="268.3" y="164.8">GND</text>
<text x="147" y="179">ATMega 32-bit uC</text>
<text x="127.9" y="182">GND</text>
<text x="134.7" y="181.4">U6</text>
<text x="41.1" y="203.3">Add user power switch - DONE</text>
<text x="41.1" y="205.9">Add comparator for enable line - DONE</text>
<text x="41.1" y="208.5">Add second LDO for sensor - CANCELED</text>
<text x="33.7" y="222.5">- Add Value to VCC</text>
<text x="33.7" y="225">- Change Team Name</text>
<text x="33.7" y="227.6">- Small bypass caps on power suppliesVCC, AVCC, etc (close to pins) **DONE</text>
<text x="56.5" y="222.5">**DONE</text>
<text x="60.3" y="225">**DONE</text>
<text x="33.7" y="230.2">- Maybe look into hooking up interrupt lines ***DONE</text>
<text x="33.7" y="232.8">- Bypass cap on flash memory **DONE</text>
<text x="33.7" y="235.4">- Add test points ***Ask Andrew: Pads or 0ohm resistors?**Done</text>
<text x="33.7" y="238">- Check VBUS**DONE</text>
<text x="33.7" y="240.5">- 11-05-2016</text>
<text x="33.7" y="245.5">NEEDS RGB LED ON GPIO BECAUSE OF REASONS **DONE</text>
</g>
<g font-size="2.1" fill="#505050">
<text x="56.9" y="28.3">1</text>
<text x="60.6" y="29.4">AC</text>
<text x="71.7" y="29.4">OUT</text>
<text x="78.4" y="28.3">10</text>
<text x="138.7" y="28.3">1</text>
<text x="144.3" y="29.4">IN</text>
<text x="31.6" y="35.7">D-</text>
<text x="31.6" y="33.3">VBUS</text>
<text x="31.6" y="30.8">GND*3</text>
<text x="56.9" y="33.3">2</text>
<text x="56.9" y="35.7">3</text>
<text x="60.6" y="34.4">USB</text>
<text x="73.4" y="34.4">TS</text>
<text x="78.4" y="35.7">8</text>
<text x="78.4" y="33.3">9</text>
<text x="138.7" y="33.3">2</text>
<text x="144.3" y="34.4">GND</text>
<text x="145.6" y="31.9">OUT</text>
<text x="154.2" y="35.7">4</text>
<text x="154.2" y="30.8">5</text>
<text x="31.6" y="38.2">D+</text>
<text x="56.9" y="38.2">4</text>
<text x="56.9" y="40.7">5</text>
<text x="60.6" y="36.8">STAT1</text>
<text x="60.6" y="39.3">STAT2</text>
<text x="60.6" y="41.7">VSS</text>
<text x="70.3" y="41.7">ISET1</text>
<text x="70.3" y="39.3">ISET2</text>
<text x="72.2" y="36.8">1CE</text>
<text x="78.4" y="40.7">6</text>
<text x="78.4" y="38.2">7</text>
<text x="138.7" y="38.2">3</text>
<text x="144.3" y="39.3">EN</text>
<text x="147" y="36.8">NC</text>
<text x="140.6" y="53">5</text>
<text x="149.7" y="51.6">BATT</text>
<text x="157.2" y="50.5">1</text>
<text x="296.4" y="50.5">8</text>
<text x="296.4" y="53">4</text>
<text x="302" y="51.6">VCC</text>
<text x="100" y="57.9">2</text>
<text x="100" y="55.4">1</text>
<text x="144.3" y="54.1">VLOGIC</text>
<text x="148.4" y="56.5">VHYST</text>
<text x="150.8" y="59">VTH</text>
<text x="157.2" y="55.4">4</text>
<text x="157.2" y="57.9">3</text>
<text x="302" y="54.1">VSS</text>
<text x="315.7" y="56.5">Q</text>
<text x="321.7" y="55.4">2</text>
<text x="140.6" y="60.4">6</text>
<text x="144.3" y="61.5">/BATTLO</text>
<text x="157.2" y="65.3">2</text>
<text x="296.4" y="65.3">1</text>
<text x="296.4" y="62.8">6</text>
<text x="296.4" y="60.4">5</text>
<text x="302" y="63.9">C</text>
<text x="302" y="61.4">D</text>
<text x="150.4" y="66.4">GND</text>
<text x="296.4" y="67.8">3</text>
<text x="296.4" y="70.2">7</text>
<text x="302" y="66.4">~S</text>
<text x="302" y="68.8">~W</text>
<text x="302" y="71.3">~HOLD</text>
<text x="200.3" y="89.9">1</text>
<text x="292.4" y="89.9">15*3</text>
<text x="297.3" y="87.3">U3</text>
<text x="322.3" y="89.9">24</text>
<text x="200.3" y="92.4">2</text>
<text x="200.3" y="94.9">3</text>
<text x="294.7" y="92.4">18</text>
<text x="299.5" y="91">VDD</text>
<text x="299.5" y="93.5">VDD_IO</text>
<text x="311.2" y="95.9">SDO(XM)</text>
<text x="315.8" y="91">SDA</text>
<text x="316.2" y="93.5">SCL</text>
<text x="322.3" y="92.4">21</text>
<text x="322.3" y="94.9">23</text>
<text x="295.8" y="97.3">8</text>
<text x="299.5" y="98.4">SETC</text>
<text x="312.6" y="100.9">SDO(G)</text>
<text x="312.8" y="98.4">CS(XM)</text>
<text x="322.3" y="97.3">20</text>
<text x="322.3" y="99.8">22</text>
<text x="130.2" y="102.2">13</text>
<text x="131.3" y="107.2">7</text>
<text x="137" y="103.3">/RESET</text>
<text x="159.4" y="103.3">PF0(ADC0)</text>
<text x="159.4" y="105.8">PF1(ADC1)</text>
<text x="173.9" y="102.2">41</text>
<text x="173.9" y="104.7">40</text>
<text x="173.9" y="107.2">39</text>
<text x="314.3" y="103.3">CS(G)</text>
<text x="322.3" y="107.2">14</text>
<text x="322.3" y="102.2">19</text>
<text x="137" y="108.3">VBUS</text>
<text x="154.6" y="113.2">PF6(ADC6/TDO)</text>
<text x="154.6" y="110.7">PF5(ADC5/TMS)</text>
<text x="154.9" y="108.3">PF4(ADC4/TCK)</text>
<text x="173.9" y="109.6">38</text>
<text x="173.9" y="112.1">37</text>
<text x="295.8" y="112.1">7</text>
<text x="295.8" y="109.6">9</text>
<text x="299.5" y="113.2">C1</text>
<text x="299.5" y="110.7">SETP</text>
<text x="310.7" y="110.7">INT1(XM)</text>
<text x="310.7" y="108.3">INT2(XM)</text>
<text x="322.3" y="109.6">13</text>
<text x="130.2" y="114.6">14</text>
<text x="130.2" y="117">34</text>
<text x="131.3" y="119.5">2</text>
<text x="137" y="115.6">VCC</text>
<text x="137" y="118.1">VCC1</text>
<text x="155.2" y="115.6">PF7(ADC7(TDI)</text>
<text x="173.9" y="119.5">33</text>
<text x="173.9" y="114.6">36</text>
<text x="217.5" y="117">1</text>
<text x="293.6" y="119.5">2*5</text>
<text x="311.4" y="115.6">DRDY(G)</text>
<text x="313.3" y="118.1">INT(G)</text>
<text x="322.3" y="119.5">10</text>
<text x="322.3" y="117">11</text>
<text x="322.3" y="114.6">12</text>
<text x="130.2" y="122">24</text>
<text x="130.2" y="124.4">44</text>
<text x="137" y="120.6">UVCC</text>
<text x="137" y="123">AVCC</text>
<text x="137" y="125.5">AVCC1</text>
<text x="153.9" y="123">PE6(INT.6/AIN0)</text>
<text x="159.8" y="120.6">PE2(HWB)</text>
<text x="173.9" y="122">1</text>
<text x="217.5" y="122">2</text>
<text x="228.1" y="122">4</text>
<text x="297.3" y="124.3">LSM9DS0</text>
<text x="299.5" y="120.6">GND</text>
<text x="312.7" y="120.6">DEN(G)</text>
<text x="131.3" y="129.3">3</text>
<text x="131.3" y="131.8">4</text>
<text x="137" y="130.4">D-</text>
<text x="148.7" y="130.4">PC7(ICP3/CLK0/OC4A)</text>
<text x="153.3" y="128">PC6(OC3A/OC4A)</text>
<text x="173.9" y="129.3">32</text>
<text x="173.9" y="126.9">31</text>
<text x="217.5" y="126.9">3</text>
<text x="131.3" y="136.7">6</text>
<text x="137" y="132.9">D+</text>
<text x="137" y="137.8">UCAP</text>
<text x="146.5" y="137.8">PB6(OC1B/OC4B/ADC13)</text>
<text x="148.9" y="135.4">PB7(OC0A/OC1C/RTS)</text>
<text x="173.9" y="136.7">30</text>
<text x="173.9" y="134.3">12</text>
<text x="130.2" y="141.7">42</text>
<text x="137" y="142.7">AREF</text>
<text x="146.4" y="140.3">PB5(OC1A/ADC12/OC4B)</text>
<text x="158.1" y="142.7">PB4(ADC11)</text>
<text x="173.9" y="141.7">28</text>
<text x="173.9" y="139.2">29</text>
<text x="130.2" y="146.6">17</text>
<text x="137" y="147.7">XTAL1</text>
<text x="154.5" y="145.2">PB3(PDO/MISO)</text>
<text x="155.2" y="147.7">PB2(PDI/MOSI)</text>
<text x="173.9" y="144.1">11</text>
<text x="173.9" y="146.6">10</text>
<text x="173.9" y="149">9</text>
<text x="130.2" y="154">16</text>
<text x="137" y="155.1">XTAL2</text>
<text x="160.6" y="150.1">PB1(SCK)</text>
<text x="161.9" y="152.6">PB0(SS)</text>
<text x="173.9" y="151.5">8</text>
<text x="131.3" y="161.4">5</text>
<text x="148.8" y="157.5">PD7(OC4D/ADC10/T0)</text>
<text x="150" y="160">PD6(T1/ADC9/OC4D)</text>
<text x="173.9" y="156.4">27</text>
<text x="173.9" y="158.9">26</text>
<text x="173.9" y="161.4">22</text>
<text x="232.3" y="156.4">1</text>
<text x="232.3" y="158.9">3</text>
<text x="232.3" y="161.4">5</text>
<text x="240.4" y="156.4">2</text>
<text x="240.4" y="158.9">4</text>
<text x="240.4" y="161.4">6</text>
<text x="130.2" y="166.3">15</text>
<text x="137" y="167.4">GND</text>
<text x="137" y="162.4">UGND</text>
<text x="153.9" y="167.4">PD3(INT3/TXD1)</text>
<text x="154" y="164.9">PD4(ICP1/ADC8)</text>
<text x="156" y="162.5">PD5(XCK/CTS)</text>
<text x="173.9" y="163.8">25</text>
<text x="173.9" y="166.3">21</text>
<text x="130.2" y="168.8">23</text>
<text x="130.2" y="171.2">35</text>
<text x="130.2" y="173.7">43</text>
<text x="137" y="169.8">GND1</text>
<text x="137" y="172.3">GND2</text>
<text x="153.8" y="169.8">PD2(INT2/RXD1)</text>
<text x="155" y="172.3">PD1(INT1/SDA)</text>
<text x="173.9" y="168.8">20</text>
<text x="173.9" y="171.2">19</text>
<text x="173.9" y="173.7">18</text>
<text x="137" y="174.8">GND3</text>
<text x="149.5" y="174.8">PD0(INT0/OC0B/SCL)</text>
</g>
<g font-size="1.7" fill="#505050">
<text x="144.5" y="26.2">LP5907</text>
<text x="37.4" y="36.7">D-</text>
<text x="37.4" y="39.2">D+</text>
<text x="122.1" y="45.7">P1</text>
<text x="154.3" y="47.7">U5</text>
<text x="110.1" y="50.6">COM</text>
<text x="122.1" y="50.6">P2</text>
<text x="106.4" y="63.4" transform="rotate(-90 106.4 63.4)">JST-PH-2-SMT-RA</text>
<text x="149.6" y="70.1">LTC1998</text>
<text x="109.4" y="105">PTS645SM43SMTR92</text>
<text x="219.2" y="113.4">LED1</text>
<text x="218.4" y="132.1">LTST-C19HE1WT</text>
</g>
<g font-size="1.1" fill="#800000">
<text x="221.2" y="115.4">RED</text>
<text x="221.2" y="120.3">GREEN</text>
<text x="221.2" y="125.3">BLUE</text>
</g>
</svg>
